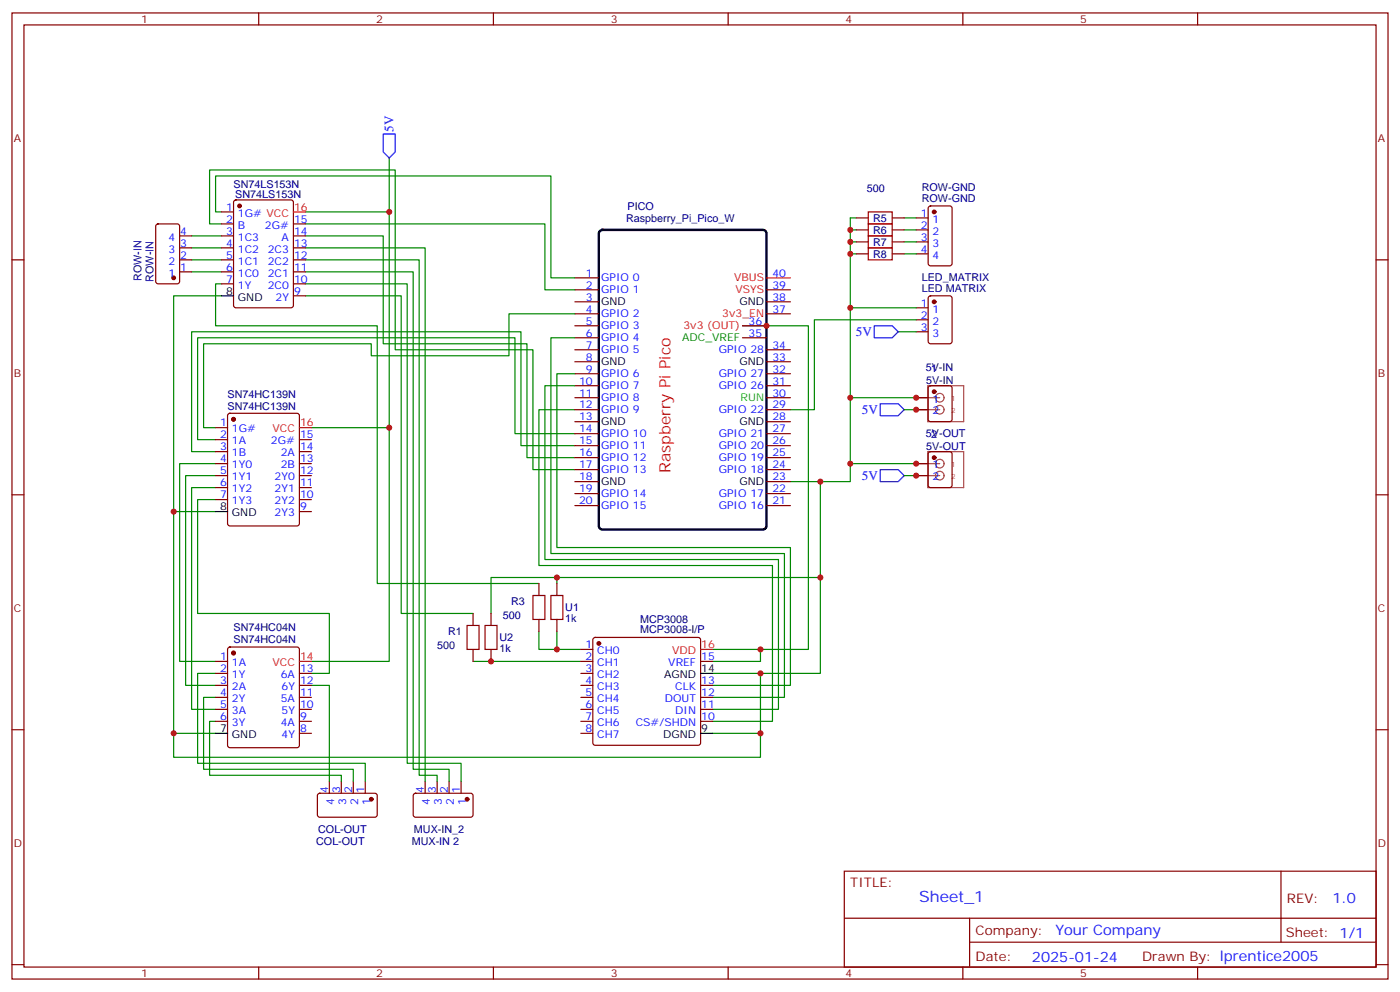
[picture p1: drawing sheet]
<svg xmlns="http://www.w3.org/2000/svg" width="412mm" height="292mm" viewBox="0 0 412 292" stroke-linecap="round" stroke-linejoin="round" font-family="sans-serif">
<g fill="none" stroke="#870000" stroke-width=".35">
<path d="M3.5 3.8h405.4v284.3h-405.4zM7.1 7.3h398.2v277.3h-398.2zM76.2 3.8v3.5M145.3 3.8v3.5M214.5 3.8v3.5M283.6 3.8v3.5M352.8 3.8v3.5M69 59l.5-.2h16.2l.7 .5v30.6l-.4 .6-16.5 .1-.7-.5v-30.6zM3.5 76.5h3.6M46.1 66.1l.5-.2h5.6l.7 .4v16.5l-.4 .7h-5.9l-.7-.4v-16.5zM52.9 76.5h3.5M52.9 73h3.5"/>
<path d="M52.9 69.4h3.5M65.3 76.5h3.5M65.3 73h3.5M65.3 69.4h3.5M65.3 62.4h3.5M65.3 65.9h3.5M86.4 76.5h3.6M86.4 73h3.6M86.4 69.4h3.6M86.4 65.9h3.6M252.2 64.1h3.6M252.2 67.7h3.6"/>
<path d="M252.2 71.2h3.6M252.2 74.7h3.6M262.8 64.1h3.5M262.8 67.7h3.5M262.8 71.2h3.5M262.8 74.7h3.5M269.9 64.1h3.5M269.9 67.7h3.5M269.9 71.2h3.5M269.9 74.7h3.5M273.6 60.8l.5-.2h5.7l.6 .4 .1 16.5-.5 .7h-5.9l-.6-.4-.1-16.5zM405.3 76.5h3.6"/>
<path d="M52.9 80h3.5M65.3 80h3.5M65.3 83.5h3.5M86.4 80h3.6M86.4 83.5h3.6M86.4 87.1h3.6M169.3 81.8h7.1M169.3 85.3h7.1M169.3 88.8h7.1M169.3 92.4h7.1M169.3 95.9h7.1M169.3 99.4h7.1"/>
<path d="M218.7 95.9h7.1M218.7 99.4h7.1M225.8 85.3h7M225.8 88.8h7M225.8 92.4h7M269.9 90.6h3.5M269.9 94.1h3.5M269.9 97.6h3.5M273.6 87.3l.5-.2h5.7l.6 .4 .1 13-.5 .6-5.9 .1-.6-.5-.1-12.9zM169.3 102.9h7.1M169.3 106.5h7.1M169.3 110h7.1"/>
<path d="M169.3 113.5h7.1M169.3 117.1h7.1M225.8 102.9h7M225.8 106.5h7M225.8 110h7M225.8 113.5h7M225.8 117.1h7M269.9 117.1h3.5M273.6 113.7l.5-.2h5.7l.6 .5 .1 9.4-.5 .7h-5.9l-.6-.5-.1-9.4zM63.5 125.9h3.5M63.5 129.4h3.5M63.5 132.9h3.5"/>
<path d="M63.5 136.5h3.5M63.5 140h3.5M67.3 121.8l.4-.2h19.8l.6 .5 .1 32-.5 .6-20 .1-.6-.5-.1-32zM88.2 129.4h3.5M88.2 132.9h3.5M88.2 136.5h3.5M88.2 140h3.5M169.3 120.6h7.1M169.3 124.1h7.1M169.3 127.6h7.1M169.3 131.2h7.1M169.3 134.7h7.1"/>
<path d="M169.3 138.2h7.1M225.8 120.6h7M225.8 124.1h7M225.8 127.6h7M225.8 131.2h7M225.8 134.7h7M225.8 138.2h7M269.9 120.6h3.5M269.9 136.5h3.5M269.9 140h3.5M273.6 133.1l.5-.2h5.7l.6 .5 .1 9.4-.5 .7h-5.9l-.6-.5-.1-9.4zM3.5 145.6h3.6"/>
<path d="M63.5 143.5h3.5M63.5 147h3.5M88.2 143.5h3.5M88.2 147h3.5M88.2 150.6h3.5M169.3 141.7h7.1M169.3 145.3h7.1M169.3 148.8h7.1M225.8 141.7h7M225.8 145.3h7M225.8 148.8h7M405.3 145.6h3.6"/>
<path d="M158.7 171.7v3.6M164 171.7v3.6M63.5 194.7h3.5M63.5 198.2h3.5M67.3 190.6l.4-.2h19.8l.5 .2 .2 .5v28.3l-.2 .5-.5 .2h-19.8l-.5-.3-.2-.4v-28.3zM88.2 198.2h3.5M139.3 180.6v3.5M139.3 191.1v3.6M144.6 180.6v3.5M144.6 191.1v3.6M158.7 182.3v3.5M164 182.3v3.5"/>
<path d="M171.1 194.7h3.5M171.1 198.2h3.5M171.1 191.1h3.5M174.9 187.8l.4-.2h30.4l.5 .2 .2 .5v30.4l-.3 .5-.4 .2h-30.4l-.5-.3-.2-.4v-30.4zM206.4 194.7h3.5M3.5 214.8h3.6M63.5 201.7h3.5M63.5 205.2h3.5M63.5 208.8h3.5M63.5 212.3h3.5M88.2 201.7h3.5M88.2 205.2h3.5"/>
<path d="M88.2 208.8h3.5M88.2 212.3h3.5M88.2 215.8h3.5M171.1 201.7h3.5M171.1 205.2h3.5M171.1 208.8h3.5M171.1 212.3h3.5M171.1 215.8h3.5M206.4 201.7h3.5M206.4 205.2h3.5M206.4 208.8h3.5M206.4 212.3h3.5"/>
<path d="M405.3 214.8h3.6M93.7 233.7l.5-.2h16.5l.4 .7v5.9l-.7 .4h-16.5l-.4-.7v-5.6zM97 229.9v3.6M100.5 229.9v3.6M104.1 229.9v3.6M107.6 229.9v3.6M121.9 233.7l.5-.2h16.5l.4 .7v5.9l-.7 .4h-16.5l-.4-.7v-5.6zM125.2 229.9v3.6M128.8 229.9v3.6M132.3 229.9v3.6M135.8 229.9v3.6M248.7 256.4h156.6v28.2h-156.6z"/>
<path d="M377.3 256.4v20.9M248.7 270.2h156.5M285.6 277.3h119.6M285.6 270.2v14.2M3.5 283.9h3.6M76.2 284.6v3.5M145.3 284.6v3.5M214.5 284.6v3.5M283.6 284.6v3.5M352.8 284.6v3.5M405.3 283.9h3.6"/>
</g>
<g fill="none" stroke="#008700" stroke-width=".35">
<path d="M114.7 46.5v15.9M56.4 76.5h8.9M56.4 73h8.9M56.4 69.4h8.9M65.3 65.9h-3.6v-15.9h54.7v52.9h40.6v35.3h12.3M65.3 62.4h-1.8v-10.6h98.8v30h7M90 62.4h24.7v63.5M90 69.4h22.9v31.8h42.3v33.5h14.1M90 65.9h70.5v19.4h8.8M90 76.5h33.5v151.7h5.3v1.7M90 73h35.2v156.9M250.5 74.7v15.9h19.4"/>
<path d="M250.5 71.2h1.7M250.5 67.7h1.7M252.2 64.1h-1.7v10.6h1.7M266.3 71.2h3.6M266.3 67.7h3.6M266.3 64.1h3.6M266.3 74.7h3.6M56.4 80h8.9M65.3 87.1h-14.1v63.5h12.3M65.3 83.5h-1.8v12.4h47.6v75.8h47.6M90 87.1h28.2v93.5h21.1M90 83.5h29.9v141.1h15.9v5.3"/>
<path d="M90 80h31.7v146.4h10.6v3.5M169.3 99.4h-7v63.5h68.8v42.3h-21.2M169.3 92.4h-19.4v12.3h-40.5v-3.5h-49.4v24.7h3.5M218.7 95.9h19.4v95.2h-28.2M250.5 90.6v26.5h19.4M264.6 97.6h5.3M269.9 94.1h-30v26.5h-7.1M169.3 113.5h-8.8v51.2h68.8v44.1h-19.4M169.3 110h-5.3v51.1h68.8v40.6h-22.9M250.5 117.1v19.4h19.4M63.5 136.5h-10.6v58.2h10.6M63.5 140h-8.8v61.7h8.8"/>
<path d="M91.7 125.9h23v68.8h-23M169.3 131.2h-15.8v-33.6h-97.1v35.3h7.1M169.3 120.6h-10.6v45.8h68.8v45.9h-17.6M169.3 127.6h-17.6v-28.2h-93.5v30h5.3M250.5 136.5v5.2h-8.8M266.3 120.6h3.6M266.3 140h3.6M51.2 150.6v65.2h12.3M63.5 143.5h-7.1v65.3h7.1M63.5 147h-5.3v33.6h38.8v17.6h-5.3M232.8 141.7h8.9v56.5h-31.8M164 170v1.7"/>
<path d="M241.7 170h-97.1v10.6M63.5 198.2h-5.3v26.4h49.4v5.3M139.3 194.7h31.8M158.7 185.8v5.3h12.4M164 185.8v5.3M224 198.2v17.6h-14.1M224 191.1v3.6h-14.1M51.2 215.8v7.1h172.8v-7.1M63.5 205.2h-3.5v21.2h44.1v3.5M63.5 212.3h-1.8v15.9h38.8v1.7M91.7 201.7h5.3v28.2"/>
</g>
<g fill="#870000" stroke="#870000" stroke-width=".35">
<circle cx="109.4" cy="235.2" r=".53"/>
<circle cx="137.6" cy="235.2" r=".53"/>
<circle cx="275.2" cy="62.4" r=".53"/>
<circle cx="51.2" cy="81.8" r=".53"/>
<circle cx="275.2" cy="88.8" r=".53"/>
<circle cx="70.6" cy="60.6" r=".53"/>
<circle cx="68.8" cy="192.2" r=".53"/>
<circle cx="176.4" cy="189.4" r=".53"/>
<circle cx="68.8" cy="123.4" r=".53"/>
<circle cx="275.2" cy="115.3" r=".53"/>
<circle cx="275.2" cy="134.7" r=".53"/>
</g>
<path d="M255.8 73h7v3.5h-7zM255.8 69.4h7v3.6h-7zM255.8 65.9h7v3.5h-7zM255.8 62.4h7v3.5h-7zM157 175.3h3.5v7h-3.5zM162.3 175.3h3.5v7h-3.5zM137.6 184.1h3.5v7h-3.5zM142.9 184.1h3.5v7h-3.5z" fill="none" stroke="#a10000" stroke-width=".35"/>
<g fill="none" stroke="#a64a4a" stroke-width=".35">
<path d="M269.9 117.1h6.9M273.3 113.5h10.6v10.6h-10.6zM278.1 117.1a1.27 1.27 0 0 0-1.8-1.2 1.27 1.27 0 0 0-.3 2.1 1.27 1.27 0 0 0 2-.5l.1-.4M269.9 120.6h6.9M269.9 136.5h6.9M269.9 140h6.9M273.3 132.9h10.6v10.6h-10.6z"/>
<circle cx="276.8" cy="136.5" r="1.27"/>
<circle cx="276.8" cy="120.6" r="1.27"/>
<circle cx="276.8" cy="140" r="1.27"/>
</g>
<path d="M112.9 39.4h3.5v5.3l-1.7 1.8-1.8-1.8zM257.5 95.9h5.3l1.8 1.7-1.8 1.8h-5.3zM259.3 118.8h5.3l1.7 1.8-1.7 1.7h-5.3zM259.3 138.2h5.3l1.7 1.8-1.7 1.7h-5.3z" fill="none" stroke="#00f" stroke-width=".35"/>
<path d="M176.6 68.1l.8-.4h47.3l.9 .4 .2 .6v86.1l-.5 .9-.6 .2h-47.3l-.8-.5-.2-.6v-86.1z" fill="none" stroke="#000" stroke-width=".71"/>
<path d="M86.4 62.4h3.6M225.8 81.8h7M88.2 125.9h3.5M88.2 194.7h3.5M206.4 191.1h3.5" fill="none" stroke="#f00" stroke-width=".35"/>
<path d="M65.3 87.1h3.5M63.5 150.6h3.5M206.4 198.2h3.5M63.5 215.8h3.5M206.4 215.8h3.5" fill="none" stroke="#000" stroke-width=".35"/>
<g fill="#c00">
<circle cx="51.2" cy="150.6" r=".88"/>
<circle cx="224" cy="198.2" r=".88"/>
<circle cx="114.7" cy="125.9" r=".88"/>
<circle cx="224" cy="191.1" r=".88"/>
<circle cx="164" cy="191.1" r=".88"/>
<circle cx="114.7" cy="62.4" r=".88"/>
<circle cx="250.5" cy="71.2" r=".88"/>
<circle cx="51.2" cy="215.8" r=".88"/>
<circle cx="224" cy="215.8" r=".88"/>
<circle cx="250.5" cy="67.7" r=".88"/>
<circle cx="241.7" cy="170" r=".88"/>
<circle cx="164" cy="170" r=".88"/>
<circle cx="250.5" cy="74.7" r=".88"/>
<circle cx="250.5" cy="90.6" r=".88"/>
<circle cx="250.5" cy="117.1" r=".88"/>
<circle cx="225.8" cy="95.9" r=".88"/>
<circle cx="241.7" cy="141.7" r=".88"/>
<circle cx="250.5" cy="136.5" r=".88"/>
<circle cx="269.9" cy="136.5" r=".88"/>
<circle cx="269.9" cy="140" r=".88"/>
<circle cx="269.9" cy="117.1" r=".88"/>
<circle cx="269.9" cy="120.6" r=".88"/>
<circle cx="144.6" cy="194.7" r=".88"/>
</g>
<text font-size="4.6" fill="#f00" x="197.6" y="139.2" transform="rotate(-90 197.6 139.2)">Raspberry Pi Pico</text>
<text font-size="4.6" fill="#00f" x="270.8" y="265.4">Sheet_1</text>
<g font-size="4.2" fill="#00f">
<text x="392.5" y="265.7">1.0</text>
<text x="310.9" y="275.2">Your Company</text>
<text x="304" y="283">2025-01-24</text>
</g>
<g font-size="3.9" fill="#00f">
<text x="115.9" y="38.7" transform="rotate(-90 115.9 38.7)">5V</text>
<text x="252.1" y="98.9">5V</text>
<text x="253.9" y="121.8">5V</text>
<text x="253.9" y="141.2">5V</text>
</g>
<g font-size="3.9" fill="#800">
<text x="250.5" y="261">TITLE:</text>
<text x="379.1" y="265.7">REV:</text>
<text x="287.4" y="275.2">Company:</text>
<text x="378.7" y="275.8">Sheet: 1/1</text>
<text x="287.4" y="282.9">Date:</text>
<text x="336.4" y="282.9">Drawn By: lprentice2005</text>
</g>
<g font-size="3.2" fill="#800">
<text x="41.6" y="6.8">1</text>
<text x="110.8" y="6.8">2</text>
<text x="179.9" y="6.8">3</text>
<text x="249.1" y="6.8">4</text>
<text x="318.2" y="6.8">5</text>
<text x="4.1" y="41.9">A</text>
<text x="405.9" y="41.9">A</text>
<text x="4.1" y="111.1">B</text>
<text x="405.9" y="111.1">B</text>
<text x="4.1" y="180.2">C</text>
<text x="405.9" y="180.2">C</text>
<text x="4.1" y="249.3">D</text>
<text x="405.9" y="249.3">D</text>
<text x="41.6" y="287.6">1</text>
<text x="110.8" y="287.6">2</text>
<text x="179.9" y="287.6">3</text>
<text x="249.1" y="287.6">4</text>
<text x="318.2" y="287.6">5</text>
</g>
<g font-size="3.2" fill="#000080">
<text x="68.8" y="55.3">SN74LS153N</text>
<text x="69.3" y="58.3">SN74LS153N</text>
<text x="255.3" y="56.5">500</text>
<text x="271.5" y="59.5">ROW-GND</text>
<text x="271.5" y="56.3">ROW-GND</text>
<text x="184.4" y="65.3">Raspberry_Pi_Pico_W</text>
<text x="184.9" y="61.7">PICO</text>
<text x="257.2" y="65.2">R5</text>
<text x="257.2" y="68.8">R6</text>
<text x="257.2" y="72.3">R7</text>
<text x="257.2" y="75.8">R8</text>
<text x="41.7" y="82.7" transform="rotate(-90 41.7 82.7)">ROW-IN</text>
<text x="45.2" y="82.9" transform="rotate(-90 45.2 82.9)">ROW-IN</text>
<text x="271.5" y="82.8">LED_MATRIX</text>
<text x="271.5" y="86">LED MATRIX</text>
<text x="272.7" y="109.3">5V-IN</text>
<text x="272.8" y="112.9">5V-IN</text>
<text x="274.2" y="109.4">1</text>
<text x="67" y="117.1">SN74HC139N</text>
<text x="67" y="120.6">SN74HC139N</text>
<text x="272.8" y="128.7">5V-OUT</text>
<text x="274.2" y="128.8">2</text>
<text x="272.8" y="132.3">5V-OUT</text>
<text x="150.6" y="178.2">R3</text>
<text x="166.5" y="179.9">U1</text>
<text x="68.8" y="185.8">SN74HC04N</text>
<text x="148.2" y="182.3">500</text>
<text x="166.5" y="183.1">1k</text>
<text x="188.6" y="183.5">MCP3008</text>
<text x="68.8" y="189.4">SN74HC04N</text>
<text x="128.8" y="191.1">500</text>
<text x="132" y="187">R1</text>
<text x="147.1" y="192">1k</text>
<text x="147.1" y="188.8">U2</text>
<text x="188.6" y="186.4">MCP3008-I/P</text>
<text x="93.7" y="245.2">COL-OUT</text>
<text x="121.9" y="245.2">MUX-IN_2</text>
<text x="93.1" y="248.7">COL-OUT</text>
<text x="121.3" y="248.7">MUX-IN 2</text>
</g>
<g font-size="3.2" fill="#00f">
<text x="66.6" y="62">1</text>
<text x="66.6" y="65.5">2</text>
<text x="70.1" y="63.8">1G# VCC</text>
<text x="86.6" y="65.5">15</text>
<text x="271.2" y="63.8">1</text>
<text x="274.7" y="65.5">1</text>
<text x="49.6" y="70.8">4</text>
<text x="53.1" y="69.1">4</text>
<text x="66.6" y="69.1">3</text>
<text x="70.1" y="67.3">B</text>
<text x="70.1" y="70.8">1C3</text>
<text x="78.1" y="67.3">2G#</text>
<text x="83" y="70.8">A</text>
<text x="86.6" y="69.1">14</text>
<text x="271.2" y="67.3">2</text>
<text x="271.2" y="70.8">3</text>
<text x="274.7" y="69.1">2</text>
<text x="49.6" y="77.9">2</text>
<text x="49.6" y="74.4">3</text>
<text x="53.1" y="76.1">2</text>
<text x="53.1" y="72.6">3</text>
<text x="66.6" y="72.6">4</text>
<text x="66.6" y="76.1">5</text>
<text x="70.1" y="74.4">1C2</text>
<text x="70.1" y="77.9">1C1</text>
<text x="78.9" y="77.9">2C2</text>
<text x="78.9" y="74.4">2C3</text>
<text x="86.6" y="76.1">12</text>
<text x="86.6" y="72.6">13</text>
<text x="271.2" y="74.4">4</text>
<text x="274.7" y="72.6">3</text>
<text x="274.7" y="76.1">4</text>
<text x="49.6" y="81.4">1</text>
<text x="53.1" y="79.7">1</text>
<text x="66.6" y="79.7">6</text>
<text x="66.6" y="83.2">7</text>
<text x="70.1" y="81.4">1C0</text>
<text x="78.9" y="81.4">2C1</text>
<text x="86.6" y="83.2">10</text>
<text x="86.6" y="79.7">11</text>
<text x="172.6" y="81.4">1</text>
<text x="177.1" y="82.8">GPIO 0</text>
<text x="227.5" y="81.4">40</text>
<text x="70.1" y="84.9">1Y</text>
<text x="78.9" y="84.9">2C0</text>
<text x="81.2" y="88.5">2Y</text>
<text x="86.6" y="86.7">9</text>
<text x="172.6" y="84.9">2</text>
<text x="172.6" y="88.5">3</text>
<text x="177.1" y="86.4">GPIO 1</text>
<text x="227.5" y="88.5">38</text>
<text x="227.5" y="84.9">39</text>
<text x="172.6" y="92">4</text>
<text x="172.6" y="95.5">5</text>
<text x="177.1" y="93.4">GPIO 2</text>
<text x="220.5" y="95.5">36</text>
<text x="227.5" y="92">37</text>
<text x="271.2" y="90.2">1</text>
<text x="271.2" y="93.8">2</text>
<text x="274.7" y="92">1</text>
<text x="274.7" y="95.5">2</text>
<text x="172.6" y="99.1">6</text>
<text x="177.1" y="96.9">GPIO 3</text>
<text x="177.1" y="100.5">GPIO 4</text>
<text x="220.5" y="99.1">35</text>
<text x="271.2" y="97.3">3</text>
<text x="274.7" y="99.1">3</text>
<text x="172.6" y="102.6">7</text>
<text x="172.6" y="106.1">8</text>
<text x="177.1" y="104">GPIO 5</text>
<text x="211.7" y="104">GPIO 28</text>
<text x="227.5" y="106.1">33</text>
<text x="227.5" y="102.6">34</text>
<text x="170.6" y="113.2">10</text>
<text x="172.6" y="109.6">9</text>
<text x="177.1" y="111.1">GPIO 6</text>
<text x="211.7" y="111.1">GPIO 27</text>
<text x="227.5" y="113.2">31</text>
<text x="227.5" y="109.6">32</text>
<text x="170.6" y="116.7">11</text>
<text x="177.1" y="114.6">GPIO 7</text>
<text x="177.1" y="118.1">GPIO 8</text>
<text x="211.7" y="114.6">GPIO 26</text>
<text x="227.5" y="116.7">30</text>
<text x="274.7" y="118.5">1</text>
<text x="64.8" y="125.5">1</text>
<text x="170.6" y="120.2">12</text>
<text x="170.6" y="123.8">13</text>
<text x="177.1" y="121.6">GPIO 9</text>
<text x="211.7" y="121.6">GPIO 22</text>
<text x="227.5" y="123.8">28</text>
<text x="227.5" y="120.2">29</text>
<text x="274.7" y="122">2</text>
<text x="64.8" y="129">2</text>
<text x="68.3" y="127.3">1G#</text>
<text x="68.3" y="130.8">1A</text>
<text x="79.8" y="130.8">2G#</text>
<text x="88.4" y="129">15</text>
<text x="170.6" y="127.3">14</text>
<text x="170.6" y="130.8">15</text>
<text x="177.1" y="128.7">GPIO 10</text>
<text x="211.7" y="128.7">GPIO 21</text>
<text x="227.5" y="130.8">26</text>
<text x="227.5" y="127.3">27</text>
<text x="64.8" y="132.6">3</text>
<text x="64.8" y="136.1">4</text>
<text x="68.3" y="134.3">1B</text>
<text x="68.3" y="137.9">1Y0</text>
<text x="82.7" y="137.9">2B</text>
<text x="82.7" y="134.3">2A</text>
<text x="88.4" y="136.1">13</text>
<text x="88.4" y="132.6">14</text>
<text x="170.6" y="134.3">16</text>
<text x="170.6" y="137.9">17</text>
<text x="177.1" y="132.2">GPIO 11</text>
<text x="177.1" y="135.7">GPIO 12</text>
<text x="211.7" y="135.7">GPIO 19</text>
<text x="211.7" y="132.2">GPIO 20</text>
<text x="227.5" y="137.9">24</text>
<text x="227.5" y="134.3">25</text>
<text x="274.7" y="137.9">1</text>
<text x="64.8" y="139.6">5</text>
<text x="64.8" y="143.2">6</text>
<text x="68.3" y="141.4">1Y1</text>
<text x="80.9" y="141.4">2Y0</text>
<text x="88.4" y="143.2">11</text>
<text x="88.4" y="139.6">12</text>
<text x="170.6" y="141.4">18</text>
<text x="177.1" y="139.3">GPIO 13</text>
<text x="211.7" y="139.3">GPIO 18</text>
<text x="227.5" y="141.4">23</text>
<text x="274.7" y="141.4">2</text>
<text x="64.8" y="146.7">7</text>
<text x="68.3" y="144.9">1Y2</text>
<text x="68.3" y="148.4">1Y3</text>
<text x="80.9" y="148.4">2Y2</text>
<text x="80.9" y="144.9">2Y1</text>
<text x="88.4" y="146.7">10</text>
<text x="170.6" y="144.9">19</text>
<text x="170.6" y="148.4">20</text>
<text x="177.1" y="146.3">GPIO 14</text>
<text x="177.1" y="149.9">GPIO 15</text>
<text x="211.7" y="149.9">GPIO 16</text>
<text x="211.7" y="146.3">GPIO 17</text>
<text x="227.5" y="148.4">21</text>
<text x="227.5" y="144.9">22</text>
<text x="80.9" y="152">2Y3</text>
<text x="88.4" y="150.2">9</text>
<text x="172.4" y="190.8">1</text>
<text x="64.8" y="194.3">1</text>
<text x="64.8" y="197.8">2</text>
<text x="68.3" y="196.1">1A</text>
<text x="88.4" y="197.8">13</text>
<text x="172.4" y="194.3">2</text>
<text x="172.4" y="197.8">3</text>
<text x="175.9" y="192.5">CH0</text>
<text x="175.9" y="196.1">CH1</text>
<text x="196.9" y="196.1">VREF</text>
<text x="206.6" y="194.3">15</text>
<text x="64.8" y="201.4">3</text>
<text x="68.3" y="199.6">1Y</text>
<text x="68.3" y="203.1">2A</text>
<text x="82.7" y="199.6">6A</text>
<text x="82.9" y="203.1">6Y</text>
<text x="88.4" y="201.4">12</text>
<text x="172.4" y="201.4">4</text>
<text x="175.9" y="199.6">CH2</text>
<text x="175.9" y="203.1">CH3</text>
<text x="198.9" y="203.1">CLK</text>
<text x="206.6" y="201.4">13</text>
<text x="64.8" y="204.9">4</text>
<text x="64.8" y="208.4">5</text>
<text x="68.3" y="206.7">2Y</text>
<text x="82.7" y="206.7">5A</text>
<text x="88.4" y="208.4">10</text>
<text x="88.4" y="204.9">11</text>
<text x="172.4" y="204.9">5</text>
<text x="172.4" y="208.4">6</text>
<text x="175.9" y="206.7">CH4</text>
<text x="195.8" y="206.7">DOUT</text>
<text x="206.6" y="208.4">11</text>
<text x="206.6" y="204.9">12</text>
<text x="64.8" y="211.9">6</text>
<text x="68.3" y="210.2">3A</text>
<text x="68.3" y="213.7">3Y</text>
<text x="82.7" y="213.7">4A</text>
<text x="82.9" y="210.2">5Y</text>
<text x="88.4" y="215.5">8</text>
<text x="88.4" y="211.9">9</text>
<text x="172.4" y="211.9">7</text>
<text x="172.4" y="215.5">8</text>
<text x="175.9" y="210.2">CH5</text>
<text x="175.9" y="213.7">CH6</text>
<text x="187.3" y="213.7">CS#/SHDN</text>
<text x="198.9" y="210.2">DIN</text>
<text x="206.6" y="211.9">10</text>
<text x="82.9" y="217.2">4Y</text>
<text x="175.9" y="217.2">CH7</text>
<text x="96.7" y="233.3" transform="rotate(-90 96.7 233.3)">4</text>
<text x="100.2" y="233.3" transform="rotate(-90 100.2 233.3)">3</text>
<text x="103.7" y="233.3" transform="rotate(-90 103.7 233.3)">2</text>
<text x="107.2" y="233.3" transform="rotate(-90 107.2 233.3)">1</text>
<text x="124.9" y="233.3" transform="rotate(-90 124.9 233.3)">4</text>
<text x="128.4" y="233.3" transform="rotate(-90 128.4 233.3)">3</text>
<text x="131.9" y="233.3" transform="rotate(-90 131.9 233.3)">2</text>
<text x="135.5" y="233.3" transform="rotate(-90 135.5 233.3)">1</text>
<text x="98.4" y="236.8" transform="rotate(-90 98.4 236.8)">4</text>
<text x="102" y="236.8" transform="rotate(-90 102 236.8)">3</text>
<text x="105.5" y="236.8" transform="rotate(-90 105.5 236.8)">2</text>
<text x="109" y="236.8" transform="rotate(-90 109 236.8)">1</text>
<text x="126.6" y="236.8" transform="rotate(-90 126.6 236.8)">4</text>
<text x="130.2" y="236.8" transform="rotate(-90 130.2 236.8)">3</text>
<text x="133.7" y="236.8" transform="rotate(-90 133.7 236.8)">2</text>
<text x="137.2" y="236.8" transform="rotate(-90 137.2 236.8)">1</text>
</g>
<g font-size="3.2" fill="#f00">
<text x="86.6" y="62">16</text>
<text x="216.2" y="82.8">VBUS</text>
<text x="216.6" y="86.4">VSYS</text>
<text x="212.8" y="93.4">3v3_EN</text>
<text x="201.3" y="96.9">3v3 (OUT)</text>
<text x="88.4" y="125.5">16</text>
<text x="80.3" y="127.3">VCC</text>
<text x="206.6" y="190.8">16</text>
<text x="80.3" y="196.1">VCC</text>
<text x="88.4" y="194.3">14</text>
<text x="198" y="192.5">VDD</text>
</g>
<g font-size="3.2">
<text x="66.6" y="86.7">8</text>
<text x="70.1" y="88.5">GND</text>
<text x="177.1" y="89.9">GND</text>
<text x="217.8" y="89.9">GND</text>
<text x="177.1" y="107.5">GND</text>
<text x="217.8" y="107.5">GND</text>
<text x="177.1" y="125.2">GND</text>
<text x="217.8" y="125.2">GND</text>
<text x="177.1" y="142.8">GND</text>
<text x="217.8" y="142.8">GND</text>
<text x="64.8" y="150.2">8</text>
<text x="68.3" y="152">GND</text>
<text x="206.6" y="197.8">14</text>
<text x="195.6" y="199.6">AGND</text>
<text x="64.8" y="215.5">7</text>
<text x="206.6" y="215.5">9</text>
<text x="68.3" y="217.2">GND</text>
<text x="195.3" y="217.2">DGND</text>
</g>
<text font-size="3.2" fill="#060" x="201" y="100.5">ADC_VREF</text>
<text font-size="3.2" fill="#0f0" x="218.2" y="118.1">RUN</text>
<g font-size="2.1" fill="#a54b4b">
<text x="280.2" y="118.1">1</text>
<text x="280.2" y="121.6">2</text>
<text x="280.2" y="137.5">1</text>
<text x="280.2" y="141">2</text>
</g>
</svg>
